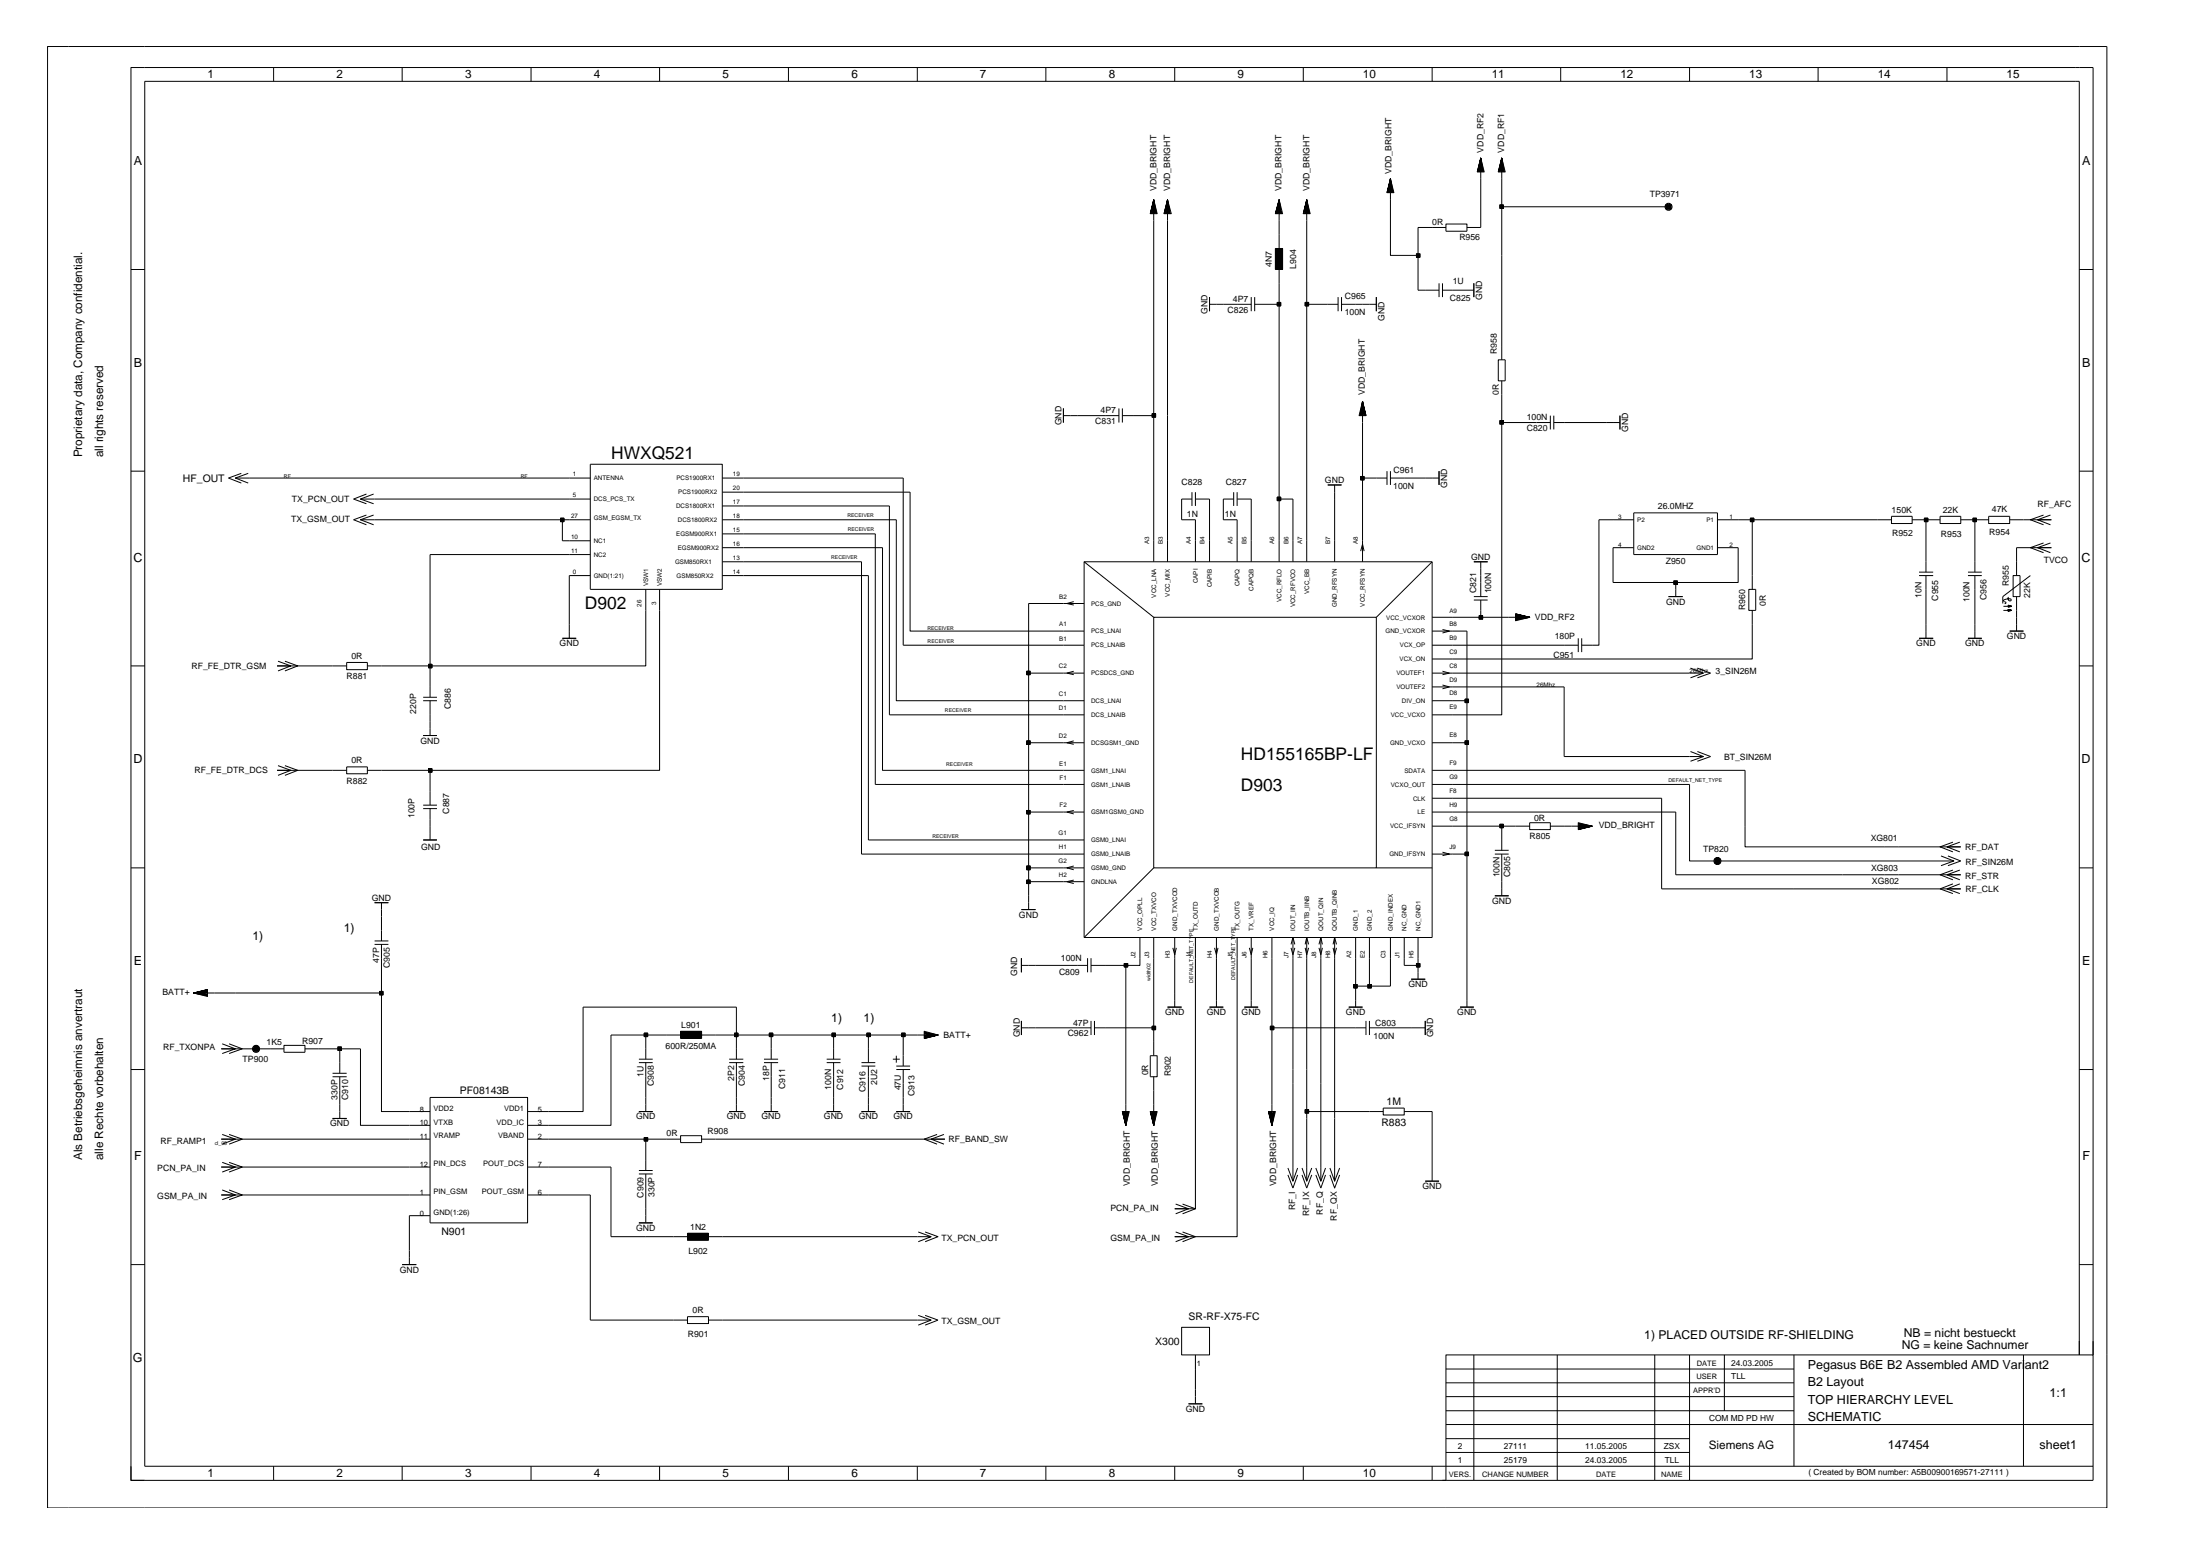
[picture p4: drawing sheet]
<svg xmlns="http://www.w3.org/2000/svg" width="594mm" height="420mm" viewBox="0 0 594 420" stroke-linecap="round" stroke-linejoin="round" font-family="sans-serif">
<g fill="none" stroke="#000" stroke-width=".27">
<path d="M12.8 12.6h556.1v394.5h-556.1zM73.9 18.2v3.8M108.6 18.2v3.8M143.4 18.2v3.8M178.1 18.2v3.8M212.9 18.2v3.8M247.7 18.2v3.8M282.4 18.2v3.8M317.2 18.2v3.8M351.9 18.2v3.8M386.7 18.2v3.8M421.4 18.2v3.8"/>
<path d="M456.2 18.2v3.8M491 18.2v3.8M525.8 18.2v3.8M310.6 57.7l.9-3.7 1 3.7h-1.9l.9-3.7-.7 3.7M311 57.7l.5-3.7-.3 3.7M311.4 57.7l.1-3.7v97.7M311.7 57.7l-.2-3.7 .5 3.7M312.1 57.7l-.6-3.7 .8 3.7M314.3 57.7l1-3.7 1 3.7h-2l1-3.7-.7 3.7M314.8 57.7l.5-3.7-.4 3.7M315.1 57.7l.2-3.7v97.7M315.5 57.7l-.2-3.7 .4 3.7"/>
<path d="M315.9 57.7l-.6-3.7 .7 3.7M344.4 57.7l1-3.7 .9 3.7h-1.9l1-3.7-.7 3.7M344.8 57.7l.6-3.7-.4 3.7M345.2 57.7l.2-3.7v13.1M345.6 57.7l-.2-3.7 .4 3.7M345.9 57.7l-.5-3.7 .7 3.7M351.9 57.7l1-3.7 .9 3.7h-1.9l1-3.7-.8 3.7M352.4 57.7l.5-3.7-.4 3.7M352.7 57.7l.2-3.7v97.7M353.1 57.7l-.2-3.7 .4 3.7M353.5 57.7l-.6-3.7 .7 3.7M374.5 52l1-3.7 .9 3.7h-1.9l1-3.7-.8 3.7"/>
<path d="M374.9 52l.6-3.7-.5 3.7M375.2 52l.3-3.7v20.6h7.4M375.6 52l-.1-3.7 .3 3.7M376 52l-.5-3.7 .7 3.7M398.9 46.4l1-3.7 .9 3.7h-1.9l1-3.7-.8 3.7M399.3 46.4l.6-3.7-.4 3.7M399.7 46.4l.2-3.7v18.7h-3.8M400 46.4l-.1-3.7 .4 3.7M400.4 46.4l-.5-3.7 .7 3.7M404.6 46.4l.9-3.7 1 3.7h-1.9l.9-3.7-.7 3.7M404.9 46.4l.6-3.7-.4 3.7M405 55.3h.9v.9h-.9z"/>
<path d="M405.4 46.4l.1-3.7v54.4M405.5 55.8h45.1M405.7 46.4l-.2-3.7 .4 3.7M406 46.4l-.5-3.7 .8 3.7M450.2 55.7l.5-.2 .2 .5-.5 .2zM35.4 72.8h3.7M344.4 67.1h1.9v5.7h-1.9zM344.5 67.1v5.7M344.6 67.1v5.7M344.7 72.8v-5.7v5.7M344.7 67.1v5.7M344.8 67.1v5.7"/>
<path d="M344.9 72.8v-5.7v5.7M345 67.1v5.7M345.1 67.1v5.7M345.2 72.8v-5.7v5.7M345.2 67.1v5.7M345.3 67.1v5.7M345.4 72.8v-5.7v5.7M345.4 72.8v78.9M345.5 67.1v5.7M345.6 67.1v5.7M345.7 72.8v-5.7v5.7M345.8 67.1v5.7"/>
<path d="M345.8 67.1v5.7v-5.7M345.9 67.1v5.7M346 67.1v5.7M346.1 67.1v5.7M346.2 67.1v5.7M346.3 67.1v5.7M382.5 68.5h.9v1h-.9zM388.6 76.5v3.7M389.5 78.3h8.5M389.5 76.5v3.7M390.5 60.5h5.6v1.9h-5.6zM390.5 61.4h-7.6v16.9h5.7"/>
<path d="M398 76.5v3.7M561.5 72.8h3.7M326.6 82.2h11.3M326.6 80.2v3.8M337.9 80.2v3.8M338.8 82.2h6.6M338.8 80.2v3.8M344.9 81.6h.9v1h-.9zM352.4 81.6h1v1h-1zM352.9 82.2h8.4M361.3 80.2v3.8M362.3 82.2h9.4"/>
<path d="M362.3 80.2v3.8M371.7 80.2v3.8M404.6 97.1h1.9v5.7h-1.9zM287.2 110.3v3.8M287.2 112.2h14.9M302.1 110.3v3.8M303.1 112.2h8.4M303.1 110.3v3.8M311.1 111.7h1v.9h-1zM367.2 112.2l.7-3.8-.6 3.8M367.5 112.2l.4-3.8-.1 3.8M368.1 112.2l-.2-3.8v43.3"/>
<path d="M368.3 112.2l-.4-3.8 .6 3.8M368.7 112.2l-.8-3.8 1 3.8h-1.9l.9-3.8 1 3.8M405 113.6h.9v.9h-.9zM405.5 114.1v78.9h-18.8M405.5 114.1h13.1M405.5 102.8v11.3M418.6 112.2v3.7M419.6 114.1h17.8M419.6 112.2v3.7M437.4 112.2v3.7M35.4 127.2h3.7M63.6 129.1h95.8"/>
<path d="M65.2 127.8l-3.5 1.3 3.5 1.3M67 127.8l-3.4 1.3 3.4 1.3M97.3 134.7h62.1M98.9 139.1l-3.4 1.2 3.4 1.4M98.9 133.4l-3.4 1.3 3.4 1.3M100.9 139.1l-3.6 1.2 3.6 1.4M100.9 133.4l-3.6 1.3 3.6 1.3M151.4 139.9h.9v.9h-.9zM159.4 125.3h35.6v33.8h-35.6zM195 132.9h50.8v37.5h46.9M195 136.6h45.2v56.4h52.5M195 129.1h48.9v45.1h48.8"/>
<path d="M321.9 134.7h-2.8v5.6h3.7v11.4M321.9 132.9v3.7M322.8 134.7h3.8v17M322.8 132.9v3.7M333.1 134.7h-2.8v5.6h3.8v11.4M333.1 132.9v3.7M334.1 134.7h3.8v17M334.1 132.9v3.7M344.9 134.2h.9v1h-.9zM345.4 134.7h3.7v17M358.5 130.9h3.8M360.4 130.9v20.8"/>
<path d="M367.4 128.6h1v1h-1zM367.9 129.1h6.6M374.5 127.2v3.7M375.5 129.1h13.1M375.5 127.2v3.7M388.6 127.2v3.7M441.2 138.5h22.6v11.2h-22.6zM472.7 139.9h.9v.9h-.9zM510.8 139.4h5.6v1.9h-5.6zM519.7 139.9h.9v.9h-.9zM523.9 139.4h5.6v1.9h-5.6zM532.8 139.9h.9v.9h-.9z"/>
<path d="M537 139.4h5.7v1.9h-5.7zM551.8 139.1l-3.5 1.2 3.5 1.4M553.7 139.1l-3.5 1.2M561.5 127.2h3.7M97.3 140.3h62.1M151.9 140.3v5.7h7.5M159.4 149.7h-43.3v38.5M159.4 155.4h-5.7v16.9M174.4 159.1v20.7h-75.2M178.1 159.1v48.9h-62M195 147.9h43.3v60.1h54.4M195 140.3h47v48.9h50.7"/>
<path d="M195 155.4h39.5v71.4h58.2M195 151.7h37.6v78.9h60.1M195 144.1h41.4v67.7h56.3M292.7 151.7l18.8 15M367.4 148.8l.5-1.9 .5 1.9M386.7 151.7h-94v22.5M386.7 151.7v101.4h-94M386.7 151.7l-15 15M398 151.7h3.7M399.9 151.7v9.4M441.2 140.3h-9.4v33.9h-4.7M441.2 147.9h-5.6v9.4h16.9"/>
<path d="M452 156.8h.9v1h-.9zM452.5 157.3v3.8M463.8 147.9h5.6v9.4h-16.9M463.8 140.3h47M472.2 159.1h1.9v5.7h-1.9zM473.2 140.3v18.8M516.4 140.3h7.5M518.2 155.4h3.8M518.2 154.5h3.8M520.1 140.3v14.2M520.1 155.4v16.9M529.5 140.3h7.5"/>
<path d="M531.4 155.4h3.7M531.4 154.5h3.7M533.3 140.3v14.2M533.3 155.4v16.9M542.7 140.3h11.2h-3.7l3.5 1.4M543.6 155.4h1.9v5.7h-1.9zM548.3 155.4l-7.5 5.7v1.8M551.8 146.6l-3.5 1.3 3.5 1.3M553.7 149.2l-3.5-1.3h3.7h-9.4v7.5M553.7 146.6l-3.5 1.3M35.4 179.8h3.7M75.1 178.5l3.4 1.3"/>
<path d="M76.9 178.5l3.5 1.3-3.5 1.3M93.6 178.8h5.6v2h-5.6zM93.6 179.8h-18.8h3.7l-3.4 1.3M115.7 179.4h.9v.9h-.9zM151.9 172.3h3.7M290 162.4l-1.9 .5 1.9 .5M292.7 162.9h-14.9v82.7M292.7 174.2v78.9M311.5 166.7h60.2v67.6h-60.2zM386.7 170.4h9.4v101.5M386.7 174.2h39.5M389.5 170l1.9 .4-1.9 .5"/>
<path d="M398 161.1h3.7M398 162h3.7M399.4 166.2h1v1h-1zM399.9 162v4.7M409.3 165.7l3.8 1-3.8 .9v-1.9l3.8 1-3.8-.8M409.3 166.1l3.8 .6-3.8-.4M409.3 166.5l3.8 .2h-26.4M409.3 166.8l3.8-.1-3.8 .4M409.3 167.2l3.8-.5-3.8 .7M426.2 172.3v3.8M427.1 172.3v3.8M450.6 161.1h3.8"/>
<path d="M473.2 164.8v13.1h-86.5M518.2 172.3h3.8M531.4 172.3h3.7M541 164.8h2.2l-.9-.3v.5l.9-.2-.9-.2 .9 .2-.9 .2 .9-.2M542.3 163.4l.9 .3-.9-.3v.5l.9-.2h-2.2M542.3 163.6l.9 .1-.9 .1M542.3 161.1v.9l.5 .2h.2v-.5h-.5a1.45 1.45 0 0 0-1.5 .5l.7 .4v.2l-.4 .2M542.7 170.4h3.7M543.2 163.7l-.9 .2M544.5 161.1v9.3M561.5 179.8h3.7M114.3 189.2h3.7"/>
<path d="M114.3 188.2h3.7M114.3 198.6h3.7M116.1 189.2v9.4M277.3 181.2h.9v.9h-.9zM277.8 181.7h14.9M290 181.2l-1.9 .5 1.9 .4M386.7 181.7h73.3M386.7 185.4h35.7v18.8h37.6M386.7 189.2h9.4M389.5 184.9l1.9 .5-1.9 .6M389.5 181.2l1.9 .5-1.9 .4M395.6 188.8h1v.9h-1z"/>
<path d="M456.5 180.4l3.5 1.3-3.5 1.3M458.4 180.4l3.5 1.3-3.5 1.3M75.1 206.7l3.4 1.3M76.9 206.7l3.5 1.3-3.5 1.3M93.6 207h5.6v1.9h-5.6zM93.6 208h-18.8h3.7l-3.4 1.3M99.2 208h16.9M114.3 217.4h3.7M114.3 218.3h3.7M115.7 207.5h.9v1h-.9zM116.1 208v9.4M116.1 218.3v8.5"/>
<path d="M277.3 218.8h.9v.9h-.9zM277.3 200h.9v.9h-.9zM277.8 219.2h14.9M277.8 200.5h14.9M290 200l-1.9 .5 1.9 .4M290 218.8l-1.9 .4 1.9 .5M386.7 219.2h65.8v17h77h-3.7l3.4-1.3M386.7 208h84.5v20.6h58.3h-3.7l3.4 1.4M386.7 211.8h69.5v20.6h71.4M386.7 215.5h62v24.5h80.8M386.7 200.5h9.4M395.6 200h1v.9h-1z"/>
<path d="M456.5 202.9l3.5 1.3-3.5 1.3M458.4 202.9l3.5 1.3-3.5 1.3M35.4 234.3h3.7M114.3 226.8h3.7M277.3 237.6h.9v.9h-.9zM277.3 233.8h.9v1h-.9zM277.8 234.3h14.9M277.8 238h14.9M290 233.8l-1.9 .5 1.9 .5M290 237.6l-1.9 .4 1.9 .5M311.5 234.3l-18.8 18.8M371.7 234.3h15"/>
<path d="M386.7 223h26.4M386.7 230.6h9.4M389.5 230.1l1.9 .5-1.9 .4M395.6 230.1h1v.9h-1zM403.7 230.6h3.7M403.7 229.6h3.7M405 222.5h.9v1h-.9zM405.5 223v6.6M405.5 230.6v11.2M413.1 222.1h5.5v1.9h-5.5zM418.6 223h11.3l-3.7 .2M426.2 223.8l3.7-.8-3.7 1v-1.9l3.7 .9-3.7 1"/>
<path d="M426.2 223.4l3.7-.4-3.7 .5M426.2 222.6l3.7 .4-3.7-.1M426.2 222.3l3.7 .7-3.7-.6M463.3 231.9h.9v1h-.9zM463.4 232.3l.5-.2 .2 .5-.5 .2zM524.1 231.1l3.5 1.3-3.5 1.3M525.8 236.2l3.4 1.3M526 231.1l3.5 1.3-3.5 1.3M527.4 234.9l-3.5 1.3 3.5 1.3M527.4 227.4l-3.5 1.2 3.5 1.4M527.4 238.6l-3.5 1.4 3.5 1.2M529.2 238.6l-3.4 1.4 3.4 1.2"/>
<path d="M529.2 227.4l-3.4 1.2M561.5 234.3h3.7M101.1 243.7h3.8M101.1 255h3.8M101.1 254h3.8M103 243.7v10.3M103 255v13.1M275.8 258.7v3.8M275.8 245.6h3.8M293.7 258.7v3.8M294.6 258.7v3.8M307.8 253.1v7.5h-3.8"/>
<path d="M311.5 253.1v31.9M316.7 255.9l.5 1.9 .4-1.9M317.2 253.1v18.8M322.8 253.1v73.2h-5.6h3.7l-3.4-1.2M328 255.9l.5 1.9 .4-1.9M328.5 253.1v18.8M334.1 253.1v80.8h-16.9h3.7M337.4 255.9l.5 1.9 .4-1.9M337.9 253.1v18.8M343.5 253.1v50.7l-.2-3.7M348.6 255l.5-1.9 .5 1.9M348.6 255.9l.5 1.9 .5-1.9"/>
<path d="M349.1 253.1v65.8M352.4 255l.5-1.9 .5 1.9M352.4 255.9l.5 1.9 .5-1.9M352.9 253.1v65.8M356.2 255l.5-1.9 .4 1.9M356.2 255.9l.5 1.9 .4-1.9M356.7 253.1v65.8M360 255l.4-1.9 .5 1.9M360 255.9l.4 1.9 .5-1.9M360.4 253.1v65.8l-1.3-3.6M366.1 253.1v18.8M369.8 253.1v13.1"/>
<path d="M375.5 253.1v13.1h-9.4M379.2 253.1v7.5h3.7M382.9 253.1v11.3M403.7 241.8h3.7M56 267.2l-3.7 .9 3.7 .9v-1.8l-3.7 .9 3.7-.7M56 267.6l-3.7 .5 3.7-.4M56 267.9l-3.7 .2h50.7M56 268.3l-3.7-.2 3.7 .4M56 268.7l-3.7-.6 3.7 .7M102.5 267.7h.9v.9h-.9zM103 268.1v32h13.1M174 278.9h.9v1h-.9z"/>
<path d="M174.4 279.4v6.5M183.8 278.4h5.7v2h-5.7zM183.8 279.7h5.7h-5.7M183.8 279.4h5.7h-5.7M183.8 279.2h5.7h-5.7M183.8 278.9h5.7h-5.7M183.8 279.4h-18.8v24.4h-22.5M183.8 278.7h5.7M183.8 278.6h5.7M183.8 278.5h5.7M183.8 279.9h5.7M183.8 279.8h5.7"/>
<path d="M183.8 279.6h5.7M183.8 279.5h5.7M183.8 279.3h5.7M183.8 279.1h5.7M183.8 279h5.7M183.8 278.8h5.7M189.5 279.9h-5.7h5.7M189.5 279.4h63.8l-3.7 .2M198.3 278.9h1v1h-1zM207.7 278.9h1v1h-1zM208.3 279.4v6.5M224.7 278.9h.9v1h-.9z"/>
<path d="M225.1 279.4v6.5M234.1 278.9h.9v1h-.9zM234.5 279.4v7.5M243.5 278.9h.9v1h-.9zM243.9 279.4v8.4M249.6 279.8l3.7-.4-3.7 .5M249.6 279l3.7 .4-3.7-.2M249.6 278.7l3.7 .7-3.7-.6M275.8 275.6v3.8M275.8 277.5h18.8M275.8 260.6h17.9M294.6 260.6h9.4"/>
<path d="M294.6 275.6v3.8M295.5 277.5h16M295.5 275.6v3.8M303.6 260.1h.9v1h-.9zM304 260.6v43.2l-.2-3.7M311.1 277.1h1v.9h-1zM315.3 271.9h3.8M326.6 271.9h3.7M336 271.9h3.7M343 277.1h1v.9h-1zM343.5 277.5h25.4M364.2 271.9h3.7"/>
<path d="M365.6 265.8h.9v.9h-.9zM368.9 275.6v3.8M369.4 265.8h.9v.9h-.9zM369.8 277.5h15.1M369.8 275.6v3.8M381.1 264.4h3.8M382.5 260.1h.9v1h-.9zM384.9 275.6v3.8M394.3 271.9h3.7M35.4 288.7h3.7M60 281.8l3.6 1.4M61.9 281.8l3.5 1.4-3.5 1.2"/>
<path d="M68.7 282.6h1v1h-1zM68.8 283l.5-.2 .2 .5-.5 .2zM76.7 283.2h-17h3.9l-3.6 1.2M76.7 282.2h5.7v1.9h-5.7zM82.4 283.2h14.9v20.6h18.8M89.8 290.7h3.8M89.8 289.8h3.8M91.2 282.6h1v1h-1zM91.8 283.2v6.6M91.8 290.7v11.2M116.1 296.3h26.4v33.8h-26.4zM172.5 286.9h3.7"/>
<path d="M172.5 285.9h3.7M174.4 286.9v13.2M183.8 280.3h5.7M183.8 280.2h5.7M183.8 280h5.7M189.5 280.1h-5.7h5.7M196.9 286.9h3.8M196.9 285.9h3.8M198.9 285.9v-14h-41.4v28.2h-15M198.9 286.9v13.2M206.3 286.9h3.8M206.3 285.9h3.8"/>
<path d="M208.3 286.9v13.2M223.2 286.9h3.8M223.2 285.9h3.8M225.1 286.9v13.2M232.6 286.9h3.8M232.6 287.8h3.8M234.5 287.8v12.3M241.1 285.9h1.9M242 288.7h3.8M242 285v1.9M242 287.8h3.8M243.9 288.7v11.4"/>
<path d="M249.6 280.1l3.7-.7-3.7 1v-2l3.7 1-3.7 1M310.6 285h1.9v5.7h-1.9zM311.5 290.7v13.1l-.1-3.7M352.4 299.6h1v.9h-1zM373.5 299.2h5.7v1.8h-5.7zM561.5 288.7h3.7M60 313.8l3.6 1.3M60 306.3l3.6 1.2M61.9 313.8l3.5 1.3-3.5 1.3M61.9 306.3l3.5 1.2-3.5 1.4M89.8 301.9h3.8M116.1 315.1h-56.4h3.9l-3.6 1.3"/>
<path d="M116.1 307.5h-56.4h3.9l-3.6 1.4M142.5 315.1h22.5v18.8h86.4l-3.4 1.3M142.5 307.5h41.3M172.5 300.1h3.7M172.5 316.9h3.7M172.5 316h3.7M174 307.1h.9v.9h-.9zM174.4 307.5v8.5M174.4 316.9v13.2M183.8 306.6h5.7v1.9h-5.7zM189.5 307.5h65.7M196.9 300.1h3.8"/>
<path d="M206.3 300.1h3.8M223.2 300.1h3.8M232.6 300.1h3.8M242 300.1h3.8M253 306.3l-3.4 1.2 3.4 1.4M254.9 306.3l-3.5 1.2 3.5 1.4M303.1 300.1l.9 3.7 .9-3.7h-1.8l.9 3.7-.8-3.7M303.5 300.1l.5 3.7-.3-3.7M304.3 300.1l-.3 3.7 .4-3.7M304.6 300.1l-.6 3.7 .8-3.7M310.6 300.1l.9 3.7 1-3.7h-1.9l.9 3.7-.7-3.7M311 300.1l.5 3.7-.3-3.7"/>
<path d="M311.7 300.1l-.2 3.7 .5-3.7M312.1 300.1l-.6 3.7 .8-3.7M342.5 300.1l1 3.7 .9-3.7h-1.9l1 3.7-.7-3.7M343 300.1l.5 3.7-.4-3.7M343.7 300.1l-.2 3.7 .4-3.7M344.1 300.1l-.6 3.7 .7-3.7M347.8 315.3l1.3 3.6 1.3-3.6M347.8 317.2l1.3 3.5 1.3-3.5M351.6 315.3l1.3 3.6 1.3-3.6M351.6 317.2l1.3 3.5 1.3-3.5M352.9 300.1h20.6M355.3 315.3l1.4 3.6 1.2-3.6"/>
<path d="M355.3 317.2l1.4 3.5 1.2-3.5M359.1 317.2l1.3 3.5 1.4-3.5M361.8 315.3l-1.4 3.6M379.2 300.1h7.5v18.8M384.9 318.9h3.7M60 321.3l3.6 1.3M61.9 321.3l3.5 1.3-3.5 1.3M116.1 322.6h-56.4h3.9l-3.6 1.3M116.1 328.2h-5.6v13.2M142.5 322.6h16.9v33.8h26.2M172.5 330.1h3.7M185.6 332.9h5.7v1.9h-5.7z"/>
<path d="M185.6 333h5.7h-5.7M185.6 333.3h5.7h-5.7M185.6 333.5h5.7h-5.7M185.6 333.8h5.7h-5.7M185.6 334h5.7h-5.7M185.6 334.3h5.7h-5.7M185.6 334.6h5.7M185.6 333.1h5.7M185.6 333.2h5.7M185.6 333.4h5.7M185.6 333.6h5.7M185.6 333.7h5.7"/>
<path d="M185.6 334h5.7M185.6 334.1h5.7M185.6 334.2h5.7M185.6 334.4h5.7M185.6 334.5h5.7M191.3 334.7h-5.7h5.7M191.3 334.5h-5.7h5.7M248 332.6l3.4 1.3M249.8 332.6l3.5 1.3-3.5 1.3M317.5 332.6l3.4 1.3-3.4 1.3M319.3 325.1l3.5 1.2-3.5 1.4M319.3 332.6l3.5 1.3-3.5 1.3"/>
<path d="M320.9 326.3l-3.4 1.4M35.4 341.4h3.7M108.6 341.4h3.8M185.6 355.5h5.7v1.8h-5.7zM191.3 356.4h60.1M248 355.1l3.4 1.3-3.4 1.3M249.8 355.1l3.5 1.3-3.5 1.3M319.1 358.3h7.5v7.5h-7.5zM561.5 341.4h3.7M320.9 379h3.8M322.8 365.8v13.2M390.5 377h93.9"/>
<path d="M390.5 373.3h93.9M390.5 369.6h93.9M398 365.8v33.9M420.5 365.8v33.9M446.8 365.8v33.9M456.2 365.8v33.9M465.6 365.8v15.1M484.4 365.8v30M546.4 365.8v30M561.5 365.8v-343.8h-522.4v373.8h526.1M565.2 365.8v-347.6h-529.8v381.5h3.7M35.4 395.8v3.9h3.7"/>
<path d="M39.1 399.7h526.1v-33.9h-174.7v33.9M73.9 395.8v3.9M108.6 395.8v3.9M143.4 395.8v3.9M178.1 395.8v3.9M212.9 395.8v3.9M247.7 395.8v3.9M282.4 395.8v3.9M317.2 395.8v3.9M351.9 395.8v3.9M386.7 395.8v3.9M390.5 392.1h65.7"/>
<path d="M390.5 388.4h65.7M390.5 384.6h174.7M390.5 380.9h93.9"/>
<circle cx="450.5" cy="55.8" r=".69"/>
<circle cx="450.6" cy="55.8" r=".17"/>
<circle cx="450.6" cy="55.8" r=".94"/>
<circle cx="450.6" cy="55.8" r=".51"/>
<circle cx="463.7" cy="232.4" r=".69"/>
<circle cx="463.8" cy="232.4" r=".17"/>
<circle cx="463.8" cy="232.4" r=".94"/>
<circle cx="463.8" cy="232.4" r=".51"/>
<circle cx="69.1" cy="283.2" r=".69"/>
<circle cx="69.1" cy="283.2" r=".17"/>
<circle cx="69.2" cy="283.2" r=".94"/>
<circle cx="69.2" cy="283.1" r=".51"/>
</g>
<g fill="#000">
<path d="M405 55.3h.9v.9h-.9z" fill-rule="evenodd"/>
<path d="M382.5 68.5h.9v1h-.9z" fill-rule="evenodd"/>
<path d="M344.9 81.6h.9v1h-.9z" fill-rule="evenodd"/>
<path d="M352.4 81.6h1v1h-1z" fill-rule="evenodd"/>
<path d="M311.1 111.7h1v.9h-1z" fill-rule="evenodd"/>
<path d="M405 113.6h.9v.9h-.9z" fill-rule="evenodd"/>
<path d="M344.9 134.2h.9v1h-.9z" fill-rule="evenodd"/>
<path d="M367.4 128.6h1v1h-1z" fill-rule="evenodd"/>
<path d="M151.4 139.9h.9v.9h-.9z" fill-rule="evenodd"/>
<path d="M452 156.8h.9v1h-.9z" fill-rule="evenodd"/>
<path d="M472.7 139.9h.9v.9h-.9z" fill-rule="evenodd"/>
<path d="M519.7 139.9h.9v.9h-.9z" fill-rule="evenodd"/>
<path d="M532.8 139.9h.9v.9h-.9z" fill-rule="evenodd"/>
<path d="M399.4 166.2h1v1h-1z" fill-rule="evenodd"/>
<path d="M115.7 179.4h.9v.9h-.9z" fill-rule="evenodd"/>
<path d="M277.3 181.2h.9v.9h-.9z" fill-rule="evenodd"/>
<path d="M395.6 188.8h1v.9h-1z" fill-rule="evenodd"/>
<path d="M115.7 207.5h.9v1h-.9z" fill-rule="evenodd"/>
<path d="M277.3 218.8h.9v.9h-.9z" fill-rule="evenodd"/>
<path d="M277.3 200h.9v.9h-.9z" fill-rule="evenodd"/>
<path d="M395.6 200h1v.9h-1z" fill-rule="evenodd"/>
<path d="M277.3 237.6h.9v.9h-.9z" fill-rule="evenodd"/>
<path d="M277.3 233.8h.9v1h-.9z" fill-rule="evenodd"/>
<path d="M395.6 230.1h1v.9h-1z" fill-rule="evenodd"/>
<path d="M405 222.5h.9v1h-.9z" fill-rule="evenodd"/>
<path d="M463.3 231.9h.9v1h-.9z" fill-rule="evenodd"/>
<path d="M102.5 267.7h.9v.9h-.9z" fill-rule="evenodd"/>
<path d="M174 278.9h.9v1h-.9z" fill-rule="evenodd"/>
<path d="M198.3 278.9h1v1h-1z" fill-rule="evenodd"/>
<path d="M207.7 278.9h1v1h-1z" fill-rule="evenodd"/>
<path d="M224.7 278.9h.9v1h-.9z" fill-rule="evenodd"/>
<path d="M234.1 278.9h.9v1h-.9z" fill-rule="evenodd"/>
<path d="M243.5 278.9h.9v1h-.9z" fill-rule="evenodd"/>
<path d="M303.6 260.1h.9v1h-.9z" fill-rule="evenodd"/>
<path d="M311.1 277.1h1v.9h-1z" fill-rule="evenodd"/>
<path d="M343 277.1h1v.9h-1z" fill-rule="evenodd"/>
<path d="M365.6 265.8h.9v.9h-.9z" fill-rule="evenodd"/>
<path d="M369.4 265.8h.9v.9h-.9z" fill-rule="evenodd"/>
<path d="M382.5 260.1h.9v1h-.9z" fill-rule="evenodd"/>
<path d="M68.7 282.6h1v1h-1z" fill-rule="evenodd"/>
<path d="M91.2 282.6h1v1h-1z" fill-rule="evenodd"/>
<path d="M174 307.1h.9v.9h-.9z" fill-rule="evenodd"/>
<path d="M352.4 299.6h1v.9h-1z" fill-rule="evenodd"/>
</g>
<g font-size="4.7">
<text x="165" y="123.9">HWXQ521</text>
<text x="157.9" y="164.5">D902</text>
<text x="335.1" y="205.2">HD155165BP-LF</text>
<text x="335.1" y="213.6">D903</text>
</g>
<g font-size="3.4">
<text x="36.1" y="44.6">A</text>
<text x="562.2" y="44.6">A</text>
<text x="36.1" y="99">B</text>
<text x="562.2" y="99">B</text>
<text x="36" y="151.7">C</text>
<text x="562.1" y="151.7">C</text>
<text x="36" y="206.1">D</text>
<text x="562.1" y="206.1">D</text>
<text x="36.1" y="260.6">E</text>
<text x="562.2" y="260.6">E</text>
<text x="36.2" y="313.2">F</text>
<text x="562.3" y="313.2">F</text>
<text x="35.9" y="367.7">G</text>
<text x="488.2" y="369.6">Pegasus B6E B2 Assembled AMD Variant2</text>
<text x="488.2" y="374.3">B2 Layout</text>
<text x="553.5" y="377">1:1</text>
<text x="488.2" y="379">TOP HIERARCHY LEVEL</text>
<text x="488.2" y="383.7">SCHEMATIC</text>
<text x="509.8" y="391.2">147454</text>
<text x="550.7" y="391.2">sheet1</text>
</g>
<g font-size="3.3">
<text x="92.8" y="251.5">1)</text>
<text x="68.2" y="253.7">1)</text>
<text x="224.5" y="275.9">1)</text>
<text x="233.2" y="275.9">1)</text>
<text x="444" y="361.5">1) PLACED OUTSIDE RF-SHIELDING</text>
<text x="513.5" y="364.3">NG = keine Sachnumer</text>
<text x="514.1" y="361">NB = nicht bestueckt</text>
</g>
<g font-size="3.2">
<text x="56.1" y="21">1</text>
<text x="90.9" y="21">2</text>
<text x="125.6" y="21">3</text>
<text x="160.4" y="21">4</text>
<text x="195.1" y="21">5</text>
<text x="229.9" y="21">6</text>
<text x="264.6" y="21">7</text>
<text x="299.4" y="21">8</text>
<text x="334.2" y="21">9</text>
<text x="368" y="21">10</text>
<text x="402.8" y="21">11</text>
<text x="437.6" y="21">12</text>
<text x="472.4" y="21">13</text>
<text x="507.1" y="21">14</text>
<text x="541.9" y="21">15</text>
<text x="22.2" y="123.5" transform="rotate(-90 22.2 123.5)">Proprietary data, Company confidential.</text>
<text x="27.8" y="123.5" transform="rotate(-90 27.8 123.5)">all rights reserved</text>
<text x="22.2" y="313.2" transform="rotate(-90 22.2 313.2)">Als Betriebsgeheimnis anvertraut</text>
<text x="27.8" y="313.2" transform="rotate(-90 27.8 313.2)">alle Rechte vorbehalten</text>
<text x="461.4" y="391.2">Siemens AG</text>
<text x="56.1" y="398.7">1</text>
<text x="90.9" y="398.7">2</text>
<text x="125.6" y="398.7">3</text>
<text x="160.4" y="398.7">4</text>
<text x="195.1" y="398.7">5</text>
<text x="229.9" y="398.7">6</text>
<text x="264.6" y="398.7">7</text>
<text x="299.4" y="398.7">8</text>
<text x="334.2" y="398.7">9</text>
<text x="368" y="398.7">10</text>
</g>
<g font-size="2.8">
<text x="49.4" y="130">HF_OUT</text>
<text x="124.2" y="295.4">PF08143B</text>
<text x="374.4" y="298.2">1M</text>
<text x="373" y="304">R883</text>
<text x="119.2" y="333.4">N901</text>
<text x="320.9" y="356.4">SR-RF-X75-FC</text>
<text x="312" y="363">X300</text>
</g>
<g font-size="2.3">
<text x="400.6" y="41.2" transform="rotate(-90 400.6 41.2)">VDD_RF2</text>
<text x="406.2" y="41.2" transform="rotate(-90 406.2 41.2)">VDD_RF1</text>
<text x="375.8" y="47" transform="rotate(-90 375.8 47)">VDD_BRIGHT</text>
<text x="312.3" y="51.6" transform="rotate(-90 312.3 51.6)">VDD_BRIGHT</text>
<text x="316" y="51.6" transform="rotate(-90 316 51.6)">VDD_BRIGHT</text>
<text x="346" y="51.6" transform="rotate(-90 346 51.6)">VDD_BRIGHT</text>
<text x="353.6" y="51.6" transform="rotate(-90 353.6 51.6)">VDD_BRIGHT</text>
<text x="445.5" y="53.3">TP3971</text>
<text x="386.8" y="60.7">0R</text>
<text x="394.1" y="64.7">R956</text>
<text x="343.4" y="72" transform="rotate(-90 343.4 72)">4N7</text>
<text x="350" y="72.5" transform="rotate(-90 350 72.5)">L904</text>
<text x="392.3" y="76.8">1U</text>
<text x="332.9" y="81.6">4P7</text>
<text x="363.2" y="80.8">C965</text>
<text x="391.5" y="81.4">C825</text>
<text x="400.2" y="81" transform="rotate(-90 400.2 81)">GND</text>
<text x="326.1" y="84.8" transform="rotate(-90 326.1 84.8)">GND</text>
<text x="331.5" y="84.4">C826</text>
<text x="363.1" y="85">100N</text>
<text x="373.9" y="86.6" transform="rotate(-90 373.9 86.6)">GND</text>
<text x="404.2" y="95.5" transform="rotate(-90 404.2 95.5)">R958</text>
<text x="368.6" y="106.7" transform="rotate(-90 368.6 106.7)">VDD_BRIGHT</text>
<text x="404.7" y="106.5" transform="rotate(-90 404.7 106.5)">0R</text>
<text x="297.2" y="111.6">4P7</text>
<text x="412.3" y="113.5">100N</text>
<text x="286.7" y="114.8" transform="rotate(-90 286.7 114.8)">GND</text>
<text x="295.8" y="114.4">C831</text>
<text x="412.3" y="116.3">C820</text>
<text x="439.7" y="116.7" transform="rotate(-90 439.7 116.7)">GND</text>
<text x="319.1" y="130.9">C828</text>
<text x="331" y="130.9">C827</text>
<text x="357.8" y="130.5">GND</text>
<text x="376.2" y="131.9">100N</text>
<text x="376.3" y="127.8">C961</text>
<text x="390.8" y="131.7" transform="rotate(-90 390.8 131.7)">GND</text>
<text x="78.8" y="135.5">TX_PCN_OUT</text>
<text x="447.7" y="137.5">26.0MHZ</text>
<text x="550.2" y="136.8">RF_AFC</text>
<text x="78.6" y="140.9">TX_GSM_OUT</text>
<text x="320.5" y="139.6">1N</text>
<text x="330.8" y="139.6">1N</text>
<text x="510.8" y="138.4">150K</text>
<text x="524.6" y="138.4">22K</text>
<text x="537.9" y="138.2">47K</text>
<text x="510.9" y="144.8">R952</text>
<text x="524.1" y="144.9">R953</text>
<text x="537.2" y="144.4">R954</text>
<text x="397.2" y="151.2">GND</text>
<text x="449.8" y="152.4">Z950</text>
<text x="551.9" y="152">TVCO</text>
<text x="398.6" y="160.1" transform="rotate(-90 398.6 160.1)">C821</text>
<text x="402.6" y="160.2" transform="rotate(-90 402.6 160.2)">100N</text>
<text x="518.8" y="161.4" transform="rotate(-90 518.8 161.4)">10N</text>
<text x="542.4" y="158.3" transform="rotate(-90 542.4 158.3)">R955</text>
<text x="548.2" y="161.4" transform="rotate(-90 548.2 161.4)">22K</text>
<text x="414.5" y="167.3">VDD_RF2</text>
<text x="449.9" y="163.2">GND</text>
<text x="471.2" y="164.8" transform="rotate(-90 471.2 164.8)">R960</text>
<text x="476.8" y="163.5" transform="rotate(-90 476.8 163.5)">0R</text>
<text x="523.4" y="162.2" transform="rotate(-90 523.4 162.2)">C955</text>
<text x="531.8" y="162.5" transform="rotate(-90 531.8 162.5)">100N</text>
<text x="536.4" y="162.1" transform="rotate(-90 536.4 162.1)">C956</text>
<text x="419.9" y="172.5">180P</text>
<text x="541.9" y="172.6">GND</text>
<text x="94.9" y="177.8">0R</text>
<text x="151.1" y="174.5">GND</text>
<text x="419.5" y="177.6">C951</text>
<text x="517.5" y="174.5">GND</text>
<text x="530.7" y="174.5">GND</text>
<text x="51.7" y="180.6">RF_FE_DTR_GSM</text>
<text x="93.6" y="183.4">R881</text>
<text x="463.3" y="182">3_SIN26M</text>
<text x="121.7" y="191.4" transform="rotate(-90 121.7 191.4)">C886</text>
<text x="112.4" y="192.6" transform="rotate(-90 112.4 192.6)">220P</text>
<text x="113.5" y="200.8">GND</text>
<text x="52.5" y="208.7">RF_FE_DTR_DCS</text>
<text x="94.9" y="206">0R</text>
<text x="465.6" y="205.2">BT_SIN26M</text>
<text x="93.6" y="211.5">R882</text>
<text x="111.9" y="220.9" transform="rotate(-90 111.9 220.9)">100P</text>
<text x="121.3" y="219.7" transform="rotate(-90 121.3 219.7)">C887</text>
<text x="414.3" y="221.6">0R</text>
<text x="413" y="226.6">R805</text>
<text x="431.7" y="223.7">VDD_BRIGHT</text>
<text x="505.2" y="227.1">XG801</text>
<text x="113.7" y="229.4">GND</text>
<text x="459.9" y="229.9">TP820</text>
<text x="530.7" y="229.6">RF_DAT</text>
<text x="530.7" y="233.5">RF_SIN26M</text>
<text x="404.9" y="236.9" transform="rotate(-90 404.9 236.9)">100N</text>
<text x="407.8" y="236.9" transform="rotate(-90 407.8 236.9)">C805</text>
<text x="505.2" y="235.1">XG803</text>
<text x="505.5" y="238.7">XG802</text>
<text x="530.7" y="237.3">RF_STR</text>
<text x="100.4" y="243.3">GND</text>
<text x="402.9" y="244">GND</text>
<text x="530.7" y="240.9">RF_CLK</text>
<text x="275.2" y="247.8">GND</text>
<text x="102.4" y="259.9" transform="rotate(-90 102.4 259.9)">47P</text>
<text x="105.2" y="261.3" transform="rotate(-90 105.2 261.3)">C905</text>
<text x="274.7" y="263.4" transform="rotate(-90 274.7 263.4)">GND</text>
<text x="286" y="263.3">C809</text>
<text x="286.5" y="259.5">100N</text>
<text x="43.9" y="268.7">BATT+</text>
<text x="380.3" y="266.6">GND</text>
<text x="314.6" y="274">GND</text>
<text x="325.9" y="274">GND</text>
<text x="335.3" y="274">GND</text>
<text x="363.5" y="274">GND</text>
<text x="393.5" y="274">GND</text>
<text x="81.6" y="281.7">R907</text>
<text x="184" y="277.5">L901</text>
<text x="254.8" y="280.2">BATT+</text>
<text x="275.4" y="280.1" transform="rotate(-90 275.4 280.1)">GND</text>
<text x="288.3" y="279.8">C962</text>
<text x="289.8" y="277">47P</text>
<text x="370.9" y="280.5">100N</text>
<text x="371.4" y="276.9">C803</text>
<text x="387" y="280.1" transform="rotate(-90 387 280.1)">GND</text>
<text x="44" y="283.6">RF_TXONPA</text>
<text x="65.5" y="286.8">TP900</text>
<text x="72" y="282.2">1K5</text>
<text x="179.7" y="283.1">600R/250MA</text>
<text x="173.8" y="290.6" transform="rotate(-90 173.8 290.6)">1U</text>
<text x="176.5" y="293.2" transform="rotate(-90 176.5 293.2)">C908</text>
<text x="198.3" y="291.8" transform="rotate(-90 198.3 291.8)">2P2</text>
<text x="201.1" y="293.3" transform="rotate(-90 201.1 293.3)">C904</text>
<text x="207.7" y="291.8" transform="rotate(-90 207.7 291.8)">18P</text>
<text x="236.9" y="293" transform="rotate(-90 236.9 293)">2U2</text>
<text x="310" y="290.3" transform="rotate(-90 310 290.3)">0R</text>
<text x="316.1" y="290.6" transform="rotate(-90 316.1 290.6)">R902</text>
<text x="91.2" y="296.9" transform="rotate(-90 91.2 296.9)">330P</text>
<text x="94" y="297.1" transform="rotate(-90 94 297.1)">C910</text>
<text x="212" y="294" transform="rotate(-90 212 294)">C911</text>
<text x="224.4" y="294.3" transform="rotate(-90 224.4 294.3)">100N</text>
<text x="227.7" y="294.2" transform="rotate(-90 227.7 294.2)">C912</text>
<text x="233.7" y="294.9" transform="rotate(-90 233.7 294.9)">C916</text>
<text x="243.2" y="294.4" transform="rotate(-90 243.2 294.4)">47U</text>
<text x="246.9" y="295.9" transform="rotate(-90 246.9 295.9)">C913</text>
<text x="89.1" y="304.1">GND</text>
<text x="171.8" y="302.2">GND</text>
<text x="196.2" y="302.2">GND</text>
<text x="205.6" y="302.2">GND</text>
<text x="222.5" y="302.2">GND</text>
<text x="231.9" y="302.2">GND</text>
<text x="241.3" y="302.2">GND</text>
<text x="43.3" y="308.8">RF_RAMP1</text>
<text x="180" y="306.8">0R</text>
<text x="191.1" y="306.3">R908</text>
<text x="256.2" y="308.4">RF_BAND_SW</text>
<text x="42.5" y="316.2">PCN_PA_IN</text>
<text x="42.5" y="323.7">GSM_PA_IN</text>
<text x="173.8" y="323.3" transform="rotate(-90 173.8 323.3)">C909</text>
<text x="176.7" y="323.2" transform="rotate(-90 176.7 323.2)">330P</text>
<text x="305.1" y="320.3" transform="rotate(-90 305.1 320.3)">VDD_BRIGHT</text>
<text x="312.6" y="320.3" transform="rotate(-90 312.6 320.3)">VDD_BRIGHT</text>
<text x="344.6" y="320.3" transform="rotate(-90 344.6 320.3)">VDD_BRIGHT</text>
<text x="384.1" y="321">GND</text>
<text x="299.9" y="326.9">PCN_PA_IN</text>
<text x="349.8" y="326.8" transform="rotate(-90 349.8 326.8)">RF_I</text>
<text x="353.5" y="328.3" transform="rotate(-90 353.5 328.3)">RF_IX</text>
<text x="357.2" y="327.9" transform="rotate(-90 357.2 327.9)">RF_Q</text>
<text x="361" y="329.5" transform="rotate(-90 361 329.5)">RF_QX</text>
<text x="171.8" y="332.3">GND</text>
<text x="186.4" y="331.9">1N2</text>
<text x="254.2" y="335">TX_PCN_OUT</text>
<text x="299.9" y="335">GSM_PA_IN</text>
<text x="185.9" y="338.5">L902</text>
<text x="107.9" y="343.5">GND</text>
<text x="187" y="354.5">0R</text>
<text x="254.2" y="357.6">TX_GSM_OUT</text>
<text x="185.7" y="361.1">R901</text>
<text x="467.5" y="368.7">24.03.2005</text>
<text x="467.5" y="372.4">TLL</text>
<text x="320.2" y="381.1">GND</text>
<text x="461.5" y="383.7">COM MD PD HW</text>
<text x="393.6" y="391.2">2</text>
<text x="393.6" y="394.9">1</text>
<text x="406.1" y="394.9">25179</text>
<text x="406.1" y="391.2">27111</text>
<text x="428.1" y="394.9">24.03.2005</text>
<text x="428.1" y="391.2">11.05.2005</text>
<text x="449.3" y="391.2">ZSX</text>
<text x="449.6" y="394.9">TLL</text>
<text x="488.4" y="398.2">( Created by BOM number: A5B00900169571-27111 )</text>
</g>
<g font-size="2">
<text x="117.1" y="299.9">VDD2</text>
<text x="136.1" y="299.9">VDD1</text>
<text x="113.3" y="300.1">8</text>
<text x="113.3" y="303.8">10</text>
<text x="117.1" y="303.6">VTXB</text>
<text x="134.1" y="303.6">VDD_IC</text>
<text x="145.3" y="300.1">5</text>
<text x="145.3" y="303.8">3</text>
<text x="113.3" y="307.5">11</text>
<text x="117.1" y="307.3">VRAMP</text>
<text x="134.5" y="307.3">VBAND</text>
<text x="145.3" y="307.5">2</text>
<text x="113.3" y="315.1">12</text>
<text x="117.1" y="314.9">PIN_DCS</text>
<text x="130.5" y="314.9">POUT_DCS</text>
<text x="145.3" y="315.1">7</text>
<text x="113.3" y="322.6">1</text>
<text x="117.1" y="322.4">PIN_GSM</text>
<text x="130.2" y="322.4">POUT_GSM</text>
<text x="145.3" y="322.6">6</text>
<text x="113.3" y="328.2">0</text>
<text x="117.1" y="328">GND(1:26)</text>
<text x="323.2" y="368.7">1</text>
<text x="458.2" y="368.7">DATE</text>
<text x="457.2" y="376.1">APPR’D</text>
<text x="458.1" y="372.4">USER</text>
<text x="391.2" y="398.7">VERS.</text>
<text x="400.2" y="398.7">CHANGE NUMBER</text>
<text x="431" y="398.7">DATE</text>
<text x="448.6" y="398.7">NAME</text>
</g>
<g font-size="1.7">
<text x="154.7" y="128.6">1</text>
<text x="160.3" y="129.7">ANTENNA</text>
<text x="182.7" y="129.7">PCS1900RX1</text>
<text x="197.9" y="128.6">19</text>
<text x="154.7" y="134.2">5</text>
<text x="160.3" y="135.3">DCS_PCS_TX</text>
<text x="182.6" y="137.2">DCS1800RX1</text>
<text x="183.2" y="133.5">PCS1900RX2</text>
<text x="197.9" y="132.4">20</text>
<text x="197.9" y="136.2">17</text>
<text x="154.2" y="139.9">27</text>
<text x="160.3" y="140.5">GSM_EGSM_TX</text>
<text x="183.1" y="140.9">DCS1800RX2</text>
<text x="197.9" y="143.6">15</text>
<text x="197.9" y="139.9">18</text>
<text x="437" y="140">3</text>
<text x="442.1" y="140.9">P2</text>
<text x="460.8" y="140.9">P1</text>
<text x="467" y="140">1</text>
<text x="154.2" y="145.5">10</text>
<text x="154.2" y="149.3">11</text>
<text x="160.3" y="146.6">NC1</text>
<text x="182.6" y="144.7">EGSM900RX1</text>
<text x="183" y="148.5">EGSM900RX2</text>
<text x="197.9" y="147.4">16</text>
<text x="310.3" y="146.9" transform="rotate(-90 310.3 146.9)">A3</text>
<text x="314" y="146.9" transform="rotate(-90 314 146.9)">B3</text>
<text x="321.6" y="146.9" transform="rotate(-90 321.6 146.9)">A4</text>
<text x="325.3" y="146.9" transform="rotate(-90 325.3 146.9)">B4</text>
<text x="332.8" y="146.9" transform="rotate(-90 332.8 146.9)">A5</text>
<text x="336.6" y="146.9" transform="rotate(-90 336.6 146.9)">B5</text>
<text x="344.1" y="146.9" transform="rotate(-90 344.1 146.9)">A6</text>
<text x="347.9" y="146.9" transform="rotate(-90 347.9 146.9)">B6</text>
<text x="351.6" y="146.9" transform="rotate(-90 351.6 146.9)">A7</text>
<text x="359.2" y="146.9" transform="rotate(-90 359.2 146.9)">B7</text>
<text x="366.7" y="146.9" transform="rotate(-90 366.7 146.9)">A8</text>
<text x="437" y="147.5">4</text>
<text x="442.1" y="148.5">GND2</text>
<text x="458.1" y="148.5">GND1</text>
<text x="467" y="147.5">2</text>
<text x="154.7" y="154.9">0</text>
<text x="160.3" y="150.3">NC2</text>
<text x="182.3" y="152.3">GSM850RX1</text>
<text x="197.9" y="151.2">13</text>
<text x="197.9" y="154.9">14</text>
<text x="160.3" y="156">GND(1:21)</text>
<text x="175" y="158.2" transform="rotate(-90 175 158.2)">VSW1</text>
<text x="178.7" y="158.2" transform="rotate(-90 178.7 158.2)">VSW2</text>
<text x="182.7" y="156">GSM850RX2</text>
<text x="286" y="161.7">B2</text>
<text x="312.2" y="161.3" transform="rotate(-90 312.2 161.3)">VCC_LNA</text>
<text x="315.9" y="161" transform="rotate(-90 315.9 161)">VCC_MIX</text>
<text x="323.4" y="157.5" transform="rotate(-90 323.4 157.5)">CAPI</text>
<text x="327.2" y="158.6" transform="rotate(-90 327.2 158.6)">CAPIB</text>
<text x="334.7" y="158.3" transform="rotate(-90 334.7 158.3)">CAPQ</text>
<text x="338.5" y="159.4" transform="rotate(-90 338.5 159.4)">CAPQB</text>
<text x="353.5" y="160.3" transform="rotate(-90 353.5 160.3)">VCC_BB</text>
<text x="173.3" y="163.9" transform="rotate(-90 173.3 163.9)">26</text>
<text x="177.2" y="163.4" transform="rotate(-90 177.2 163.4)">3</text>
<text x="294.6" y="163.5">PCS_GND</text>
<text x="346" y="162.5" transform="rotate(-90 346 162.5)">VCC_RFLO</text>
<text x="349.8" y="164" transform="rotate(-90 349.8 164)">VCC_RFVCO</text>
<text x="361" y="164" transform="rotate(-90 361 164)">GND_RFSYN</text>
<text x="368.6" y="163.8" transform="rotate(-90 368.6 163.8)">VCC_RFSYN</text>
<text x="374.3" y="167.3">VCC_VCXOR</text>
<text x="391.4" y="165.4">A9</text>
<text x="286" y="169.1">A1</text>
<text x="286" y="172.9">B1</text>
<text x="294.6" y="171">PCS_LNAI</text>
<text x="374.2" y="171">GND_VCXOR</text>
<text x="391.4" y="172.7">B9</text>
<text x="391.4" y="169">B8</text>
<text x="294.6" y="174.8">PCS_LNAIB</text>
<text x="377.9" y="178.5">VCX_ON</text>
<text x="378" y="174.8">VCX_OP</text>
<text x="391.4" y="176.5">C9</text>
<text x="285.9" y="180.4">C2</text>
<text x="294.6" y="182.3">PCSDCS_GND</text>
<text x="377.1" y="182.3">VOUTEF1</text>
<text x="391.4" y="180.2">C8</text>
<text x="391.4" y="184.2">D9</text>
<text x="414.9" y="185.4">26Mhz</text>
<text x="456.2" y="181.7">26Mhz</text>
<text x="285.9" y="187.9">C1</text>
<text x="285.9" y="191.7">D1</text>
<text x="294.6" y="189.8">DCS_LNAI</text>
<text x="377.1" y="186.1">VOUTEF2</text>
<text x="378.6" y="189.8">DIV_ON</text>
<text x="391.4" y="191.5">E9</text>
<text x="391.4" y="187.8">D8</text>
<text x="294.6" y="193.6">DCS_LNAIB</text>
<text x="375.6" y="193.6">VCC_VCXO</text>
<text x="285.9" y="199.2">D2</text>
<text x="294.6" y="201.1">DCSGSM1_GND</text>
<text x="375.4" y="201.1">GND_VCXO</text>
<text x="391.4" y="199">E8</text>
<text x="286" y="206.7">E1</text>
<text x="294.6" y="208.6">GSM1_LNAI</text>
<text x="379.2" y="208.6">SDATA</text>
<text x="391.4" y="206.6">F9</text>
<text x="286.1" y="210.4">F1</text>
<text x="294.6" y="212.4">GSM1_LNAIB</text>
<text x="375.6" y="212.4">VCXO_OUT</text>
<text x="391.4" y="210.3">G9</text>
<text x="391.4" y="214.1">F8</text>
<text x="286.1" y="218">F2</text>
<text x="294.6" y="219.8">GSM1GSM0_GND</text>
<text x="381.6" y="216.1">CLK</text>
<text x="382.8" y="219.8">LE</text>
<text x="391.4" y="221.5">G8</text>
<text x="391.4" y="217.8">H9</text>
<text x="285.8" y="225.5">G1</text>
<text x="294.6" y="227.4">GSM0_LNAI</text>
<text x="375.4" y="223.7">VCC_IFSYN</text>
<text x="285.8" y="233.1">G2</text>
<text x="285.9" y="229.2">H1</text>
<text x="294.6" y="231.2">GSM0_LNAIB</text>
<text x="375.2" y="231.2">GND_IFSYN</text>
<text x="391.4" y="229.1">J9</text>
<text x="285.9" y="236.8">H2</text>
<text x="294.6" y="234.9">GSM0_GND</text>
<text x="294.6" y="238.6">GNDLNA</text>
<text x="308.4" y="251.2" transform="rotate(-90 308.4 251.2)">VCC_OPLL</text>
<text x="312.2" y="251.2" transform="rotate(-90 312.2 251.2)">VCC_TXVCO</text>
<text x="317.8" y="251.2" transform="rotate(-90 317.8 251.2)">GND_TXVCOD</text>
<text x="323.4" y="251.2" transform="rotate(-90 323.4 251.2)">TX_OUTD</text>
<text x="329.1" y="251.2" transform="rotate(-90 329.1 251.2)">GND_TXVCOB</text>
<text x="334.7" y="251.2" transform="rotate(-90 334.7 251.2)">TX_OUTG</text>
<text x="338.5" y="251.2" transform="rotate(-90 338.5 251.2)">TX_VREF</text>
<text x="344.1" y="251.2" transform="rotate(-90 344.1 251.2)">VCC_IQ</text>
<text x="349.8" y="251.2" transform="rotate(-90 349.8 251.2)">IOUT_IIN</text>
<text x="353.5" y="251.2" transform="rotate(-90 353.5 251.2)">IOUTB_IINB</text>
<text x="357.3" y="251.2" transform="rotate(-90 357.3 251.2)">QOUT_QIN</text>
<text x="361" y="251.2" transform="rotate(-90 361 251.2)">QOUTB_QINB</text>
<text x="366.7" y="251.2" transform="rotate(-90 366.7 251.2)">GND_1</text>
<text x="370.4" y="251.2" transform="rotate(-90 370.4 251.2)">GND_2</text>
<text x="376.1" y="251.2" transform="rotate(-90 376.1 251.2)">GND_INDEX</text>
<text x="379.8" y="251.2" transform="rotate(-90 379.8 251.2)">NC_GND</text>
<text x="383.5" y="251.2" transform="rotate(-90 383.5 251.2)">NC_GND1</text>
<text x="306.6" y="258.7" transform="rotate(-90 306.6 258.7)">J2</text>
<text x="310.3" y="258.7" transform="rotate(-90 310.3 258.7)">J3</text>
<text x="315.9" y="258.7" transform="rotate(-90 315.9 258.7)">H3</text>
<text x="321.6" y="258.7" transform="rotate(-90 321.6 258.7)">J4</text>
<text x="327.2" y="258.7" transform="rotate(-90 327.2 258.7)">H4</text>
<text x="332.8" y="258.7" transform="rotate(-90 332.8 258.7)">J5</text>
<text x="336.6" y="258.7" transform="rotate(-90 336.6 258.7)">J6</text>
<text x="342.2" y="258.7" transform="rotate(-90 342.2 258.7)">H6</text>
<text x="347.9" y="258.7" transform="rotate(-90 347.9 258.7)">J7</text>
<text x="351.6" y="258.7" transform="rotate(-90 351.6 258.7)">H7</text>
<text x="355.4" y="258.7" transform="rotate(-90 355.4 258.7)">J8</text>
<text x="359.2" y="258.7" transform="rotate(-90 359.2 258.7)">H8</text>
<text x="364.8" y="258.7" transform="rotate(-90 364.8 258.7)">A2</text>
<text x="368.6" y="258.7" transform="rotate(-90 368.6 258.7)">E2</text>
<text x="374.1" y="258.7" transform="rotate(-90 374.1 258.7)">C3</text>
<text x="378" y="258.7" transform="rotate(-90 378 258.7)">J1</text>
<text x="381.7" y="258.7" transform="rotate(-90 381.7 258.7)">H5</text>
</g>
<g font-size="1.4">
<text x="76.7" y="129.1">RF</text>
<text x="140.6" y="129.1">RF</text>
<text x="228.8" y="139.5">RECEIVER</text>
<text x="228.9" y="143.3">RECEIVER</text>
<text x="224.4" y="151">RECEIVER</text>
<text x="250.4" y="170.1">RECEIVER</text>
<text x="250.5" y="173.7">RECEIVER</text>
<text x="255.2" y="192.3">RECEIVER</text>
<text x="255.5" y="206.9">RECEIVER</text>
<text x="450.6" y="211.2">DEFAULT_NET_TYPE</text>
<text x="251.8" y="226.2">RECEIVER</text>
<text x="310.6" y="264.9" transform="rotate(-90 310.6 264.9)">width02</text>
<text x="322.2" y="265.3" transform="rotate(-90 322.2 265.3)">DEFAULT_NET_TYPE</text>
<text x="333.6" y="264.6" transform="rotate(-90 333.6 264.6)">DEFAULT_NET_TYPE</text>
<text x="58" y="309.2">cl_05</text>
</g>
</svg>
